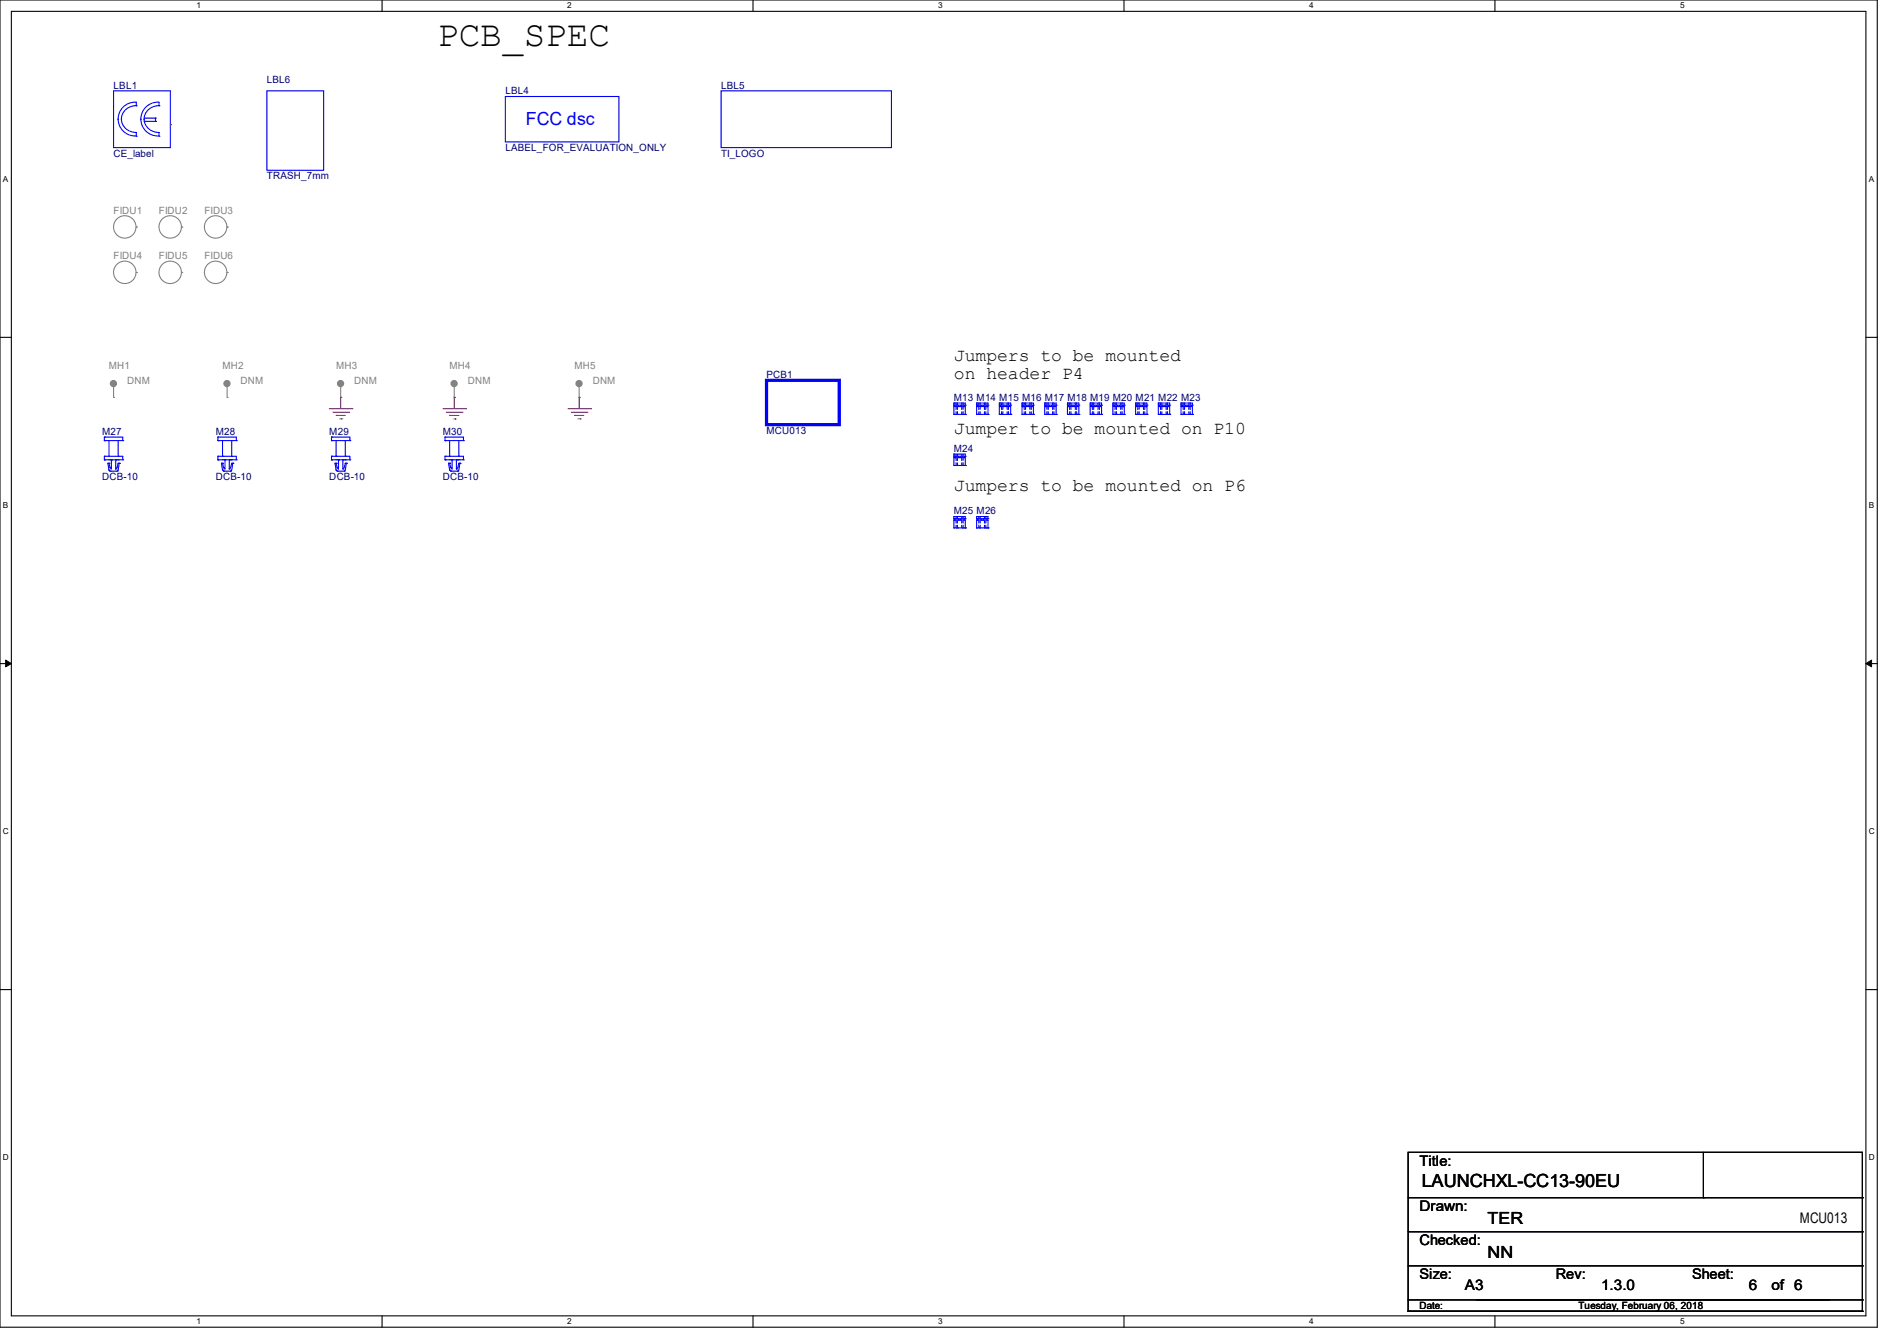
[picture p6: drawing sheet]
<svg xmlns="http://www.w3.org/2000/svg" width="297mm" height="210mm" viewBox="0 0 297 210" stroke-linecap="round" stroke-linejoin="round" font-family="sans-serif">
<path d="M0 0h293.9v207.9h-293.9zM1.8 1.8h290.3v204.3h-290.3z" fill="none" stroke="#000" stroke-width=".17"/>
<g fill="#fff">
<path d="M30.8 .2h.7v1.4h-.7z"/>
<path d="M30.8 206.2h.7v1.4h-.7z"/>
</g>
<path d="M59.8 0v1.8M59.8 206.1v1.8" fill="none" stroke="#000" stroke-width=".17"/>
<g fill="#fff">
<path d="M88.8 .2h.7v1.4h-.7z"/>
<path d="M88.8 206.2h.7v1.4h-.7z"/>
</g>
<path d="M117.9 0v1.8M117.9 206.1v1.8" fill="none" stroke="#000" stroke-width=".17"/>
<g fill="#fff">
<path d="M146.9 .2h.7v1.4h-.7z"/>
<path d="M146.9 206.2h.7v1.4h-.7z"/>
</g>
<path d="M176 0v1.8M176 206.1v1.8" fill="none" stroke="#000" stroke-width=".17"/>
<g fill="#fff">
<path d="M205 .2h.7v1.4h-.7z"/>
<path d="M205 206.2h.7v1.4h-.7z"/>
</g>
<path d="M234.1 0v1.8M234.1 206.1v1.8" fill="none" stroke="#000" stroke-width=".17"/>
<g fill="#fff">
<path d="M263.1 .2h.6v1.4h-.6z"/>
<path d="M263.1 206.2h.6v1.4h-.6z"/>
<path d="M.5 27.3h.8v1.4h-.8z"/>
<path d="M292.6 27.3h.8v1.4h-.8z"/>
<path d="M.5 78.4h.8v1.4h-.8z"/>
<path d="M292.6 78.4h.8v1.4h-.8z"/>
</g>
<path d="M0 52.8h1.8M292.1 52.8h1.8" fill="none" stroke="#000" stroke-width=".17"/>
<g fill="#fff">
<path d="M.5 129.5h.9v1.4h-.9z"/>
<path d="M292.6 129.5h.9v1.4h-.9z"/>
</g>
<path d="M0 103.9h1.8M292.1 103.9h1.8" fill="none" stroke="#000" stroke-width=".17"/>
<path d="M.9 103.4l.9 .5-.9 .5zM292.1 103.9l.9-.5v1z" fill="#000" stroke="#000" stroke-width=".16"/>
<g fill="#fff">
<path d="M.5 180.5h.9v1.4h-.9z"/>
<path d="M292.6 180.5h.9v1.4h-.9z"/>
</g>
<g fill="none" stroke="#000" stroke-width=".17">
<path d="M0 155h1.8M292.1 155h1.8M220.5 180.5h71.1v23.1h-71.1zM220.5 187.6h71.1M220.5 192.9h71.1M220.5 198.2h71.1M266.7 187.6h.1M266.7 180.5v7.1M291.6 187.6h.1M291.6 192.9h.1M291.6 198.2h.1M220.5 205.4h.1"/>
<path d="M220.5 203.6v1.8M220.5 205.4h71.1M231.1 203.6h55.2M286.3 203.6h.1M291.6 205.4h.1M291.6 203.6h.1M291.6 203.6v1.8"/>
</g>
<g fill="none" stroke="#f00" stroke-width=".17">
<path d="M26.7 19.6h.1M51.6 64h3.5M52.1 64.6h2.5M52.6 65.1h.1M52.6 65.1h1.5M53.2 65.6h.3M53.5 65.6h.1M54.6 64.6h.1M55.1 64h.1M69.3 64h3.6M69.9 64.6h2.4M70.4 65.1h.1"/>
<path d="M70.4 65.1h1.4M71 65.6h.3M71.3 65.6h.1M72.3 64.6h.1M72.9 64h.1M88.9 64h3.6M89.5 64.6h2.4M90 65.1h.1M90 65.1h1.4M90.5 65.6h.3M90.8 65.6h.1M91.9 64.6h.1"/>
<path d="M92.5 64h.1"/>
</g>
<g fill="none" stroke="#808080" stroke-width=".17">
<path d="M21.3 35.6h.1M28.4 35.6h.1M35.6 35.6h.1M21.3 42.7h.1M28.4 42.7h.1M35.6 42.7h.1M17.8 60.1h.1M17.8 62.2h.1M17.8 60.1v2.1M35.6 60.1h.1M35.6 62.2h.1M35.6 60.1v2.1"/>
<path d="M53.3 60.1h.1M53.3 62.2h.1M53.3 60.1v2.1M71.1 60.1h.1M71.1 62.2h.1M71.1 60.1v2.1M90.7 60.1h.1M90.7 62.2h.1M90.7 60.1v2.1"/>
<circle cx="19.5" cy="35.5" r="1.76"/>
<circle cx="26.6" cy="35.5" r="1.76"/>
<circle cx="33.8" cy="35.5" r="1.76"/>
<circle cx="19.5" cy="42.7" r="1.76"/>
<circle cx="26.6" cy="42.7" r="1.76"/>
<circle cx="33.8" cy="42.7" r="1.76"/>
<circle cx="17.7" cy="60.1" r=".16"/>
<circle cx="35.5" cy="60.1" r=".16"/>
<circle cx="53.3" cy="60.1" r=".16"/>
<circle cx="71.1" cy="60.1" r=".16"/>
<circle cx="90.6" cy="60.1" r=".16"/>
</g>
<g fill="none" stroke="#00f" stroke-width=".17">
<path d="M17.8 14.2h8.9v8.9h-8.9zM21.3 16.6v-.6a2.64 2.64 0 0 0-2.8 2.7 2.64 2.64 0 0 0 2.8 2.6M21.3 16.6a2.21 2.21 0 0 0-2.3 2.1 2.22 2.22 0 0 0 2.3 2M21.3 16.6h.1M22.6 18.5h1.7M22.6 19h1.7M24.3 18.5h.1M24.3 19h.1M24.3 18.5v.5M24.9 16.6a2.21 2.21 0 0 0-2.3 2.1 2.22 2.22 0 0 0 2.3 2M24.9 16.6v-.6a2.64 2.64 0 0 0-2.8 2.7 2.64 2.64 0 0 0 2.8 2.6M24.9 16.6h.1"/>
<path d="M41.8 14.2h8.9v12.5h-8.9zM79.1 15.1h17.8v7.1h-17.8zM112.9 14.2h26.7v8.9h-26.7zM21.3 21.3h.1M21.3 20.8v.5M24.9 21.3h.1M24.9 20.8v.5M16.3 72h.1M16.3 71.5h.1M16.3 69h.1M16.3 68.5h.1M16.3 72h2.9"/>
<path d="M16.3 71.5h2.9v.5M16.3 68.5h2.9v.5M16.3 69h2.9M16.3 68.5v.5M16.3 71.5v.5M16.9 72.6h.1M16.9 72.6h.2M16.9 72.6l.2 1M17.1 72.6h.1M17.1 73.6h.1M17.1 71.5h.1M17.1 73.6l.1 .2"/>
<path d="M17.1 72.6l.1 .6M17.1 69v2.5M17.2 73.8h.1M17.2 73.2h.1M17.2 73.8h1.1M17.4 72h.1M17.4 72v1.4l-.2-.2M18.1 72h.1M18.1 73.4h.1M18.1 72v1.4M18.3 73.8h.1M18.5 71.5h.1"/>
<path d="M18.5 72h.1M18.5 72.6h.1M18.5 72.6h.2M18.5 69v2.5M18.5 72.6l-.2 .6-.2 .2M18.7 72.6h.1M18.7 72.6l-.2 1-.2 .2M19.2 72h.1M19.2 69h.1M34.1 72h.1M34.1 71.5h.1M34.1 69h.1"/>
<path d="M34.1 68.5h.1M34.1 72h2.9M34.1 68.5h2.9v.5M34.1 71.5h2.9v.5M34.1 68.5v.5M34.1 71.5v.5M34.1 69h2.9M34.7 72.6h.1M34.7 72.6l.1 1M34.8 72.6h.1M34.8 73.6h.1M34.8 71.5h.1"/>
<path d="M34.8 73.6l.2 .2M34.8 72.6l.2 .6M34.8 69v2.5M35 73.8h.1M35 73.2h.1M35 73.8h1.1M35.2 72h.1M35.2 72v1.4l-.2-.2M35.9 72h.1M35.9 73.4h.1M35.9 72v1.4M36.1 73.8h.1"/>
<path d="M36.3 71.5h.1M36.3 72h.1M36.3 72.6h.1M36.3 69v2.5M36.3 72.6l-.2 .6-.2 .2M36.4 72.6h.1M36.4 72.6l-.1 1-.2 .2M37 72h.1M37 69h.1M51.9 72h.1M51.9 71.5h.1M51.9 69h.1"/>
<path d="M51.9 68.5h.1M51.9 72h2.9M51.9 71.5h2.9v.5M51.9 68.5h2.9v.5M51.9 69h2.9M51.9 68.5v.5M51.9 71.5v.5M52.5 72.6h.1M52.5 72.6l.1 1M52.6 72.6h.1M52.6 73.6h.1M52.6 71.5h.1"/>
<path d="M52.6 73.6l.2 .2M52.6 72.6l.2 .6M52.6 69v2.5M52.8 73.8h.1M52.8 73.2h.1M52.8 73.8h1.1M53 72h.1M53 72v1.4l-.2-.2M53.7 72h.1M53.7 73.4h.1M53.7 72v1.4M53.9 73.8h.1"/>
<path d="M54.1 71.5h.1M54.1 72h.1M54.1 72.6h.1M54.1 69v2.5M54.1 72.6l-.2 .6-.2 .2M54.2 72.6h.1M54.2 72.6l-.1 1-.2 .2M54.8 72h.1M54.8 69h.1M69.7 72h.1M69.7 71.5h.1M69.7 69h.1"/>
<path d="M69.7 68.5h.1M69.7 72h2.9M69.7 71.5h2.9v.5M69.7 68.5h2.9v.5M69.7 69h2.9M69.7 68.5v.5M69.7 71.5v.5M70.2 72.6h.1M70.2 72.6h.2M70.2 72.6l.2 1M70.4 72.6h.1M70.4 73.6h.1"/>
<path d="M70.4 71.5h.1M70.4 73.6l.2 .2M70.4 72.6l.2 .6M70.4 69v2.5M70.6 73.8h.1M70.6 73.2h.1M70.6 73.8h1.1M70.8 72h.1M70.8 72v1.4l-.2-.2M71.5 72h.1M71.5 73.4h.1M71.5 72v1.4"/>
<path d="M71.7 73.8h.1M71.8 71.5h.1M71.8 72h.1M71.8 72.6h.1M71.8 72.6h.2M71.8 69v2.5M71.8 72.6l-.1 .6-.2 .2M72 72.6h.1M72 72.6l-.2 1-.1 .2M72.6 72h.1M72.6 69h.1M149.4 63.1h.1"/>
<path d="M149.4 64.9h.1M149.4 63.7h.1M149.4 63.5h.1M149.4 71.1h.1M149.4 72.9h.1M149.4 71.7h.1M149.4 71.5h.1M149.4 64.9h1.7M149.4 63.1h1.7v.4M149.4 63.7h1.7v1.2M149.4 63.5h1.7M149.4 71.1h1.7v.4"/>
<path d="M149.4 71.7h1.7v1.2M149.4 63.1v.4M149.4 63.7v1.2M149.4 71.1v.4M149.4 71.7v1.2M149.4 71.5h1.7M149.4 72.9h1.7M149.5 63.7h.1M149.5 71.7h.1M149.5 63.5v.2M149.5 71.5v.2M150.1 63.7h.1"/>
<path d="M150.1 71.7h.1M150.1 63.5v.2M150.1 71.5v.2M150.4 63.7h.1M150.4 71.7h.1M150.4 63.5v.2M150.4 71.5v.2M151 63.7h.1M151 71.7h.1M151 63.5v.2M151 71.5v.2M151.1 64.9h.1"/>
<path d="M151.1 63.5h.1M151.1 72.9h.1M151.1 71.5h.1M152.9 63.1h.1M152.9 64.9h.1M152.9 63.7h.1M152.9 63.5h.1M152.9 64.9h1.8M152.9 63.1h1.8v.4M152.9 63.7h1.8v1.2M152.9 63.5h1.8M152.9 63.1v.4"/>
<path d="M152.9 63.7v1.2M153.1 63.7h.1M153.1 63.5v.2M153.6 63.7h.1M153.6 63.5v.2M154 63.7h.1M154 63.5v.2M154.5 63.7h.1M154.5 63.5v.2M154.7 64.9h.1M154.7 63.5h.1M156.5 63.1h.1"/>
<path d="M156.5 64.9h.1M156.5 63.7h.1M156.5 63.5h.1M156.5 64.9h1.7M156.5 63.1h1.7v.4M156.5 63.7h1.7v1.2M156.5 63.5h1.7M156.5 63.1v.4M156.5 63.7v1.2M156.6 63.7h.1M156.6 63.5v.2M157.2 63.7h.1"/>
<path d="M157.2 63.5v.2M157.5 63.7h.1M157.5 63.5v.2M158.1 63.7h.1M158.1 63.5v.2M158.2 64.9h.1M158.2 63.5h.1M160 63.1h.1M160 64.9h.1M160 63.7h.1M160 63.5h.1M160 64.9h1.8"/>
<path d="M160 63.1h1.8v.4M160 63.7h1.8v1.2M160 63.5h1.8M160 63.1v.4M160 63.7v1.2M160.2 63.7h.1M160.2 63.5v.2M160.7 63.7h.1M160.7 63.5v.2M161.1 63.7h.1M161.1 63.5v.2M161.6 63.7h.1"/>
<path d="M161.6 63.5v.2M161.8 64.9h.1M161.8 63.5h.1M163.6 63.1h.1M163.6 64.9h.1M163.6 63.7h.1M163.6 63.5h.1M163.6 64.9h1.8M163.6 63.1h1.8v.4M163.6 63.7h1.8v1.2M163.6 63.5h1.8M163.6 63.1v.4"/>
<path d="M163.6 63.7v1.2M163.7 63.7h.1M163.7 63.5v.2M164.3 63.7h.1M164.3 63.5v.2M164.6 63.7h.1M164.6 63.5v.2M165.2 63.7h.1M165.2 63.5v.2M165.4 64.9h.1M165.4 63.5h.1M167.1 63.1h.1"/>
<path d="M167.1 64.9h.1M167.1 63.7h.1M167.1 63.5h.1M167.1 64.9h1.8M167.1 63.1h1.8v.4M167.1 63.7h1.8v1.2M167.1 63.5h1.8M167.1 63.1v.4M167.1 63.7v1.2M167.3 63.7h.1M167.3 63.5v.2M167.9 63.7h.1"/>
<path d="M167.9 63.5v.2M168.2 63.7h.1M168.2 63.5v.2M168.7 63.7h.1M168.7 63.5v.2M168.9 64.9h.1M168.9 63.5h.1M170.7 63.1h.1M170.7 64.9h.1M170.7 63.7h.1M170.7 63.5h.1M170.7 64.9h1.8"/>
<path d="M170.7 63.1h1.8v.4M170.7 63.7h1.8v1.2M170.7 63.5h1.8M170.7 63.1v.4M170.7 63.7v1.2M170.9 63.7h.1M170.9 63.5v.2M171.4 63.7h.1M171.4 63.5v.2M171.7 63.7h.1M171.7 63.5v.2M172.3 63.7h.1"/>
<path d="M172.3 63.5v.2M172.5 64.9h.1M172.5 63.5h.1M174.2 63.1h.1M174.2 64.9h.1M174.2 63.7h.1M174.2 63.5h.1M174.2 64.9h1.8M174.2 63.1h1.8v.4M174.2 63.7h1.8v1.2M174.2 63.5h1.8M174.2 63.1v.4"/>
<path d="M174.2 63.7v1.2M174.4 63.7h.1M174.4 63.5v.2M175 63.7h.1M175 63.5v.2M175.3 63.7h.1M175.3 63.5v.2M175.9 63.7h.1M175.9 63.5v.2M176 64.9h.1M176 63.5h.1M177.8 63.1h.1"/>
<path d="M177.8 64.9h.1M177.8 63.7h.1M177.8 63.5h.1M177.8 64.9h1.8M177.8 63.1h1.8v.4M177.8 63.7h1.8v1.2M177.8 63.5h1.8M177.8 63.1v.4M177.8 63.7v1.2M178 63.7h.1M178 63.5v.2M178.5 63.7h.1"/>
<path d="M178.5 63.5v.2M178.9 63.7h.1M178.9 63.5v.2M179.4 63.7h.1M179.4 63.5v.2M179.6 64.9h.1M179.6 63.5h.1M181.4 63.1h.1M181.4 64.9h.1M181.4 63.7h.1M181.4 63.5h.1M181.4 64.9h1.7"/>
<path d="M181.4 63.1h1.7v.4M181.4 63.7h1.7v1.2M181.4 63.5h1.7M181.4 63.1v.4M181.4 63.7v1.2M181.5 63.7h.1M181.5 63.5v.2M182.1 63.7h.1M182.1 63.5v.2M182.4 63.7h.1M182.4 63.5v.2M183 63.7h.1"/>
<path d="M183 63.5v.2M183.1 64.9h.1M183.1 63.5h.1M184.9 63.1h.1M184.9 64.9h.1M184.9 63.7h.1M184.9 63.5h.1M184.9 64.9h1.8M184.9 63.1h1.8v.4M184.9 63.7h1.8v1.2M184.9 63.1v.4M184.9 63.7v1.2"/>
<path d="M184.9 63.5h1.8M185.1 63.7h.1M185.1 63.5v.2M185.6 63.7h.1M185.6 63.5v.2M186 63.7h.1M186 63.5v.2M186.5 63.7h.1M186.5 63.5v.2M186.7 64.9h.1M186.7 63.5h.1M149.4 80.9h.1"/>
<path d="M149.4 82.7h.1M149.4 81.4h.1M149.4 81.2h.1M149.4 80.9h1.7v.3M149.4 81.4h1.7v1.3M149.4 80.9v.3M149.4 81.4v1.3M149.4 82.7h1.7M149.4 81.2h1.7M149.5 81.4h.1M149.5 81.2v.2M150.1 81.4h.1"/>
<path d="M150.1 81.2v.2M150.4 81.4h.1M150.4 81.2v.2M151 81.4h.1M151 81.2v.2M151.1 82.7h.1M151.1 81.2h.1M152.9 80.9h.1M152.9 82.7h.1M152.9 81.4h.1M152.9 81.2h.1M152.9 82.7h1.8"/>
<path d="M152.9 80.9h1.8v.3M152.9 81.4h1.8v1.3M152.9 81.2h1.8M152.9 80.9v.3M152.9 81.4v1.3M153.1 81.4h.1M153.1 81.2v.2M153.6 81.4h.1M153.6 81.2v.2M154 81.4h.1M154 81.2v.2M154.5 81.4h.1"/>
<path d="M154.5 81.2v.2M154.7 82.7h.1M154.7 81.2h.1"/>
</g>
<g fill="none" stroke="#00f" stroke-width=".17" stroke-dasharray=".3">
<path d="M149.7 63.1v1.8M149.7 64.9h.1M149.7 71.1v1.8M149.7 72.9h.1M149.9 63.1v1.8M149.9 64.9h.1M149.9 71.1v1.8M149.9 72.9h.1M150.6 63.1v1.8M150.6 64.9h.1M150.6 71.1v1.8M150.6 72.9h.1"/>
<path d="M150.8 63.1v1.8M150.8 64.9h.1M150.8 71.1v1.8M150.8 72.9h.1M153.2 63.1v1.8M153.2 64.9h.1M153.5 63.1v1.8M153.5 64.9h.1M154.1 63.1v1.8M154.1 64.9h.1M154.3 63.1v1.8M154.3 64.9h.1"/>
<path d="M156.8 63.1v1.8M156.8 64.9h.1M157 63.1v1.8M157 64.9h.1M157.7 63.1v1.8M157.7 64.9h.1M157.9 63.1v1.8M157.9 64.9h.1M160.4 63.1v1.8M160.4 64.9h.1M160.6 63.1v1.8M160.6 64.9h.1"/>
<path d="M161.2 63.1v1.8M161.2 64.9h.1M161.5 63.1v1.8M161.5 64.9h.1M163.9 63.1v1.8M163.9 64.9h.1M164.1 63.1v1.8M164.1 64.9h.1M164.8 63.1v1.8M164.8 64.9h.1M165 63.1v1.8M165 64.9h.1"/>
<path d="M167.5 63.1v1.8M167.5 64.9h.1M167.7 63.1v1.8M167.7 64.9h.1M168.4 63.1v1.8M168.4 64.9h.1M168.6 63.1v1.8M168.6 64.9h.1M171 63.1v1.8M171 64.9h.1M171.2 63.1v1.8M171.2 64.9h.1"/>
<path d="M171.9 63.1v1.8M171.9 64.9h.1M172.1 63.1v1.8M172.1 64.9h.1M174.6 63.1v1.8M174.6 64.9h.1M174.8 63.1v1.8M174.8 64.9h.1M175.5 63.1v1.8M175.5 64.9h.1M175.7 63.1v1.8M175.7 64.9h.1"/>
<path d="M178.1 63.1v1.8M178.1 64.9h.1M178.4 63.1v1.8M178.4 64.9h.1M179 63.1v1.8M179 64.9h.1M179.2 63.1v1.8M179.2 64.9h.1M181.7 63.1v1.8M181.7 64.9h.1M181.9 63.1v1.8M181.9 64.9h.1"/>
<path d="M182.6 63.1v1.8M182.6 64.9h.1M182.8 63.1v1.8M182.8 64.9h.1M185.3 63.1v1.8M185.3 64.9h.1M185.5 63.1v1.8M185.5 64.9h.1M186.1 63.1v1.8M186.1 64.9h.1M186.4 63.1v1.8M186.4 64.9h.1"/>
<path d="M149.7 80.9v1.8M149.7 82.7h.1M149.9 80.9v1.8M149.9 82.7h.1M150.6 80.9v1.8M150.6 82.7h.1M150.8 80.9v1.8M150.8 82.7h.1M153.2 80.9v1.8M153.2 82.7h.1M153.5 80.9v1.8M153.5 82.7h.1"/>
<path d="M154.1 80.9v1.8M154.1 82.7h.1M154.3 80.9v1.8M154.3 82.7h.1"/>
</g>
<g fill="none" stroke="#808080" stroke-width=".51">
<circle cx="17.8" cy="60.1" r=".32"/>
<circle cx="35.5" cy="60.1" r=".32"/>
<circle cx="53.3" cy="60.1" r=".32"/>
<circle cx="71.1" cy="60.1" r=".32"/>
<circle cx="90.7" cy="60.1" r=".32"/>
</g>
<path d="M120 59.6h11.4v6.9h-11.4z" fill="none" stroke="#00f" stroke-width=".51"/>
<path d="M53.3 62.2h.1M53.3 62.2v1.8M71.1 62.2h.1M71.1 62.2v1.8M90.7 62.2h.1M90.7 62.2v1.8" fill="none" stroke="#800040" stroke-width=".17"/>
<text font-size="5.7" x="68.5" y="7.2">PCB_SPEC</text>
<text font-size="2.8" fill="#00f" x="82.3" y="19.6">FCC dsc</text>
<g font-size="2.8">
<text x="149.4" y="56.5">Jumpers to be mounted</text>
<text x="149.4" y="59.3">on header P4</text>
<text x="149.4" y="68">Jumper to be mounted on P10</text>
<text x="149.4" y="76.9">Jumpers to be mounted on P6</text>
<text x="222.6" y="185.8">LAUNCHXL-CC13-90EU</text>
</g>
<g font-size="2.6">
<text x="232.9" y="191.7">TER</text>
<text x="232.9" y="197.1">NN</text>
</g>
<g font-size="2.3">
<text x="222.2" y="182.5">Title:</text>
<text x="222.3" y="189.7">Drawn:</text>
<text x="281.8" y="191.6">MCU013</text>
<text x="222.2" y="195">Checked:</text>
<text x="222.2" y="200.3">Size:</text>
<text x="229.4" y="202.1">A3</text>
<text x="243.6" y="200.3">Rev:</text>
<text x="250.7" y="202.1">1.3.0</text>
<text x="264.9" y="200.3">Sheet:</text>
<text x="273.8" y="202.1">6</text>
<text x="277.4" y="202.1">of 6</text>
</g>
<g font-size="1.6" fill="#000080">
<text x="17.8" y="13.9">LBL1</text>
<text x="41.8" y="13">LBL6</text>
<text x="79.1" y="14.8">LBL4</text>
<text x="112.9" y="13.9">LBL5</text>
<text x="79.1" y="23.7">LABEL_FOR_EVALUATION_ONLY</text>
<text x="17.8" y="24.6">CE_label</text>
<text x="41.8" y="28.1">TRASH_7mm</text>
<text x="112.9" y="24.6">TI_LOGO</text>
<text x="120" y="59.2">PCB1</text>
<text x="149.4" y="62.8">M13 M14 M15 M16 M17 M18 M19 M20 M21 M22 M23</text>
<text x="16" y="68.1">M27</text>
<text x="33.8" y="68.1">M28</text>
<text x="51.6" y="68.1">M29</text>
<text x="69.3" y="68.1">M30</text>
<text x="120" y="67.9">MCU013</text>
<text x="149.4" y="70.8">M24</text>
<text x="16" y="75.2">DCB-10</text>
<text x="33.8" y="75.2">DCB-10</text>
<text x="51.6" y="75.2">DCB-10</text>
<text x="69.3" y="75.2">DCB-10</text>
<text x="149.4" y="80.6">M25 M26</text>
</g>
<g font-size="1.6" fill="#808080">
<text x="17.8" y="33.4">FIDU1</text>
<text x="24.9" y="33.4">FIDU2</text>
<text x="32" y="33.4">FIDU3</text>
<text x="17.8" y="40.6">FIDU4</text>
<text x="24.9" y="40.6">FIDU5</text>
<text x="32" y="40.6">FIDU6</text>
<text x="17.1" y="57.8">MH1</text>
<text x="34.8" y="57.8">MH2</text>
<text x="52.6" y="57.8">MH3</text>
<text x="70.4" y="57.8">MH4</text>
<text x="90" y="57.8">MH5</text>
<text x="19.9" y="60.1">DNM</text>
<text x="37.7" y="60.1">DNM</text>
<text x="55.5" y="60.1">DNM</text>
<text x="73.2" y="60.1">DNM</text>
<text x="92.8" y="60.1">DNM</text>
</g>
<g font-size="1.6">
<text x="222.2" y="205">Date:</text>
<text x="247.1" y="205">Tuesday, February 06, 2018</text>
</g>
<g font-size="1.3">
<text x="30.8" y="1.3">1</text>
<text x="88.8" y="1.3">2</text>
<text x="146.9" y="1.3">3</text>
<text x="205" y="1.3">4</text>
<text x="263.1" y="1.3">5</text>
<text x=".5" y="28.4">A</text>
<text x="292.6" y="28.4">A</text>
<text x=".5" y="79.5">B</text>
<text x="292.6" y="79.5">B</text>
<text x=".5" y="130.6">C</text>
<text x="292.6" y="130.6">C</text>
<text x=".5" y="181.7">D</text>
<text x="292.6" y="181.7">D</text>
<text x="30.8" y="207.4">1</text>
<text x="88.8" y="207.4">2</text>
<text x="146.9" y="207.4">3</text>
<text x="205" y="207.4">4</text>
<text x="263.1" y="207.4">5</text>
</g>
</svg>
